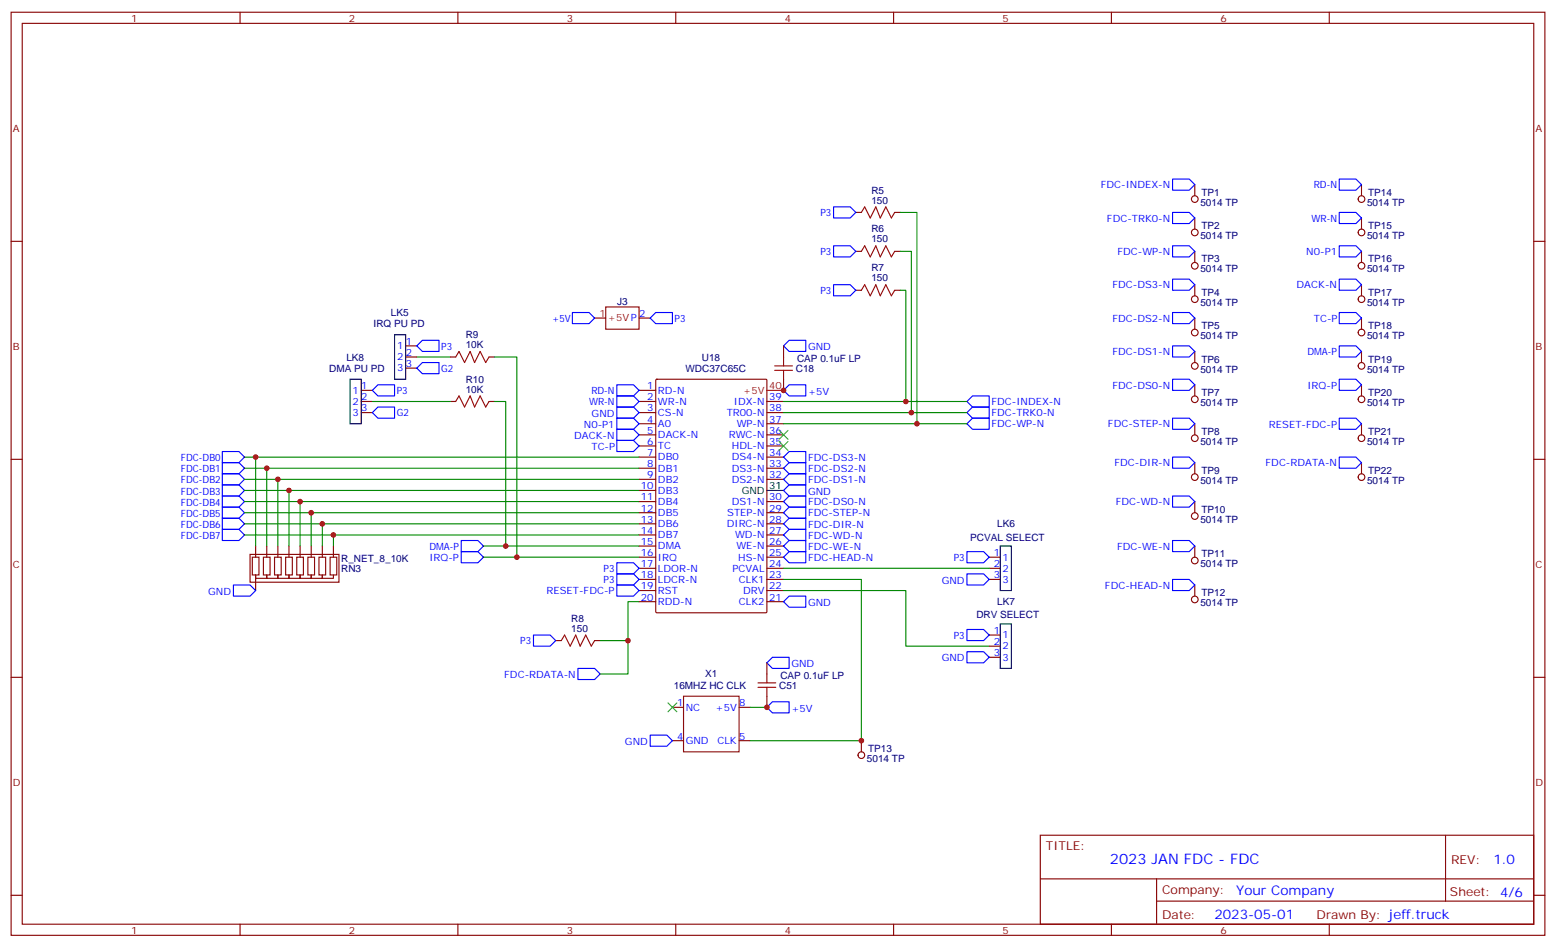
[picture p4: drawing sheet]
<svg xmlns="http://www.w3.org/2000/svg" width="494mm" height="300mm" viewBox="0 0 494 300" stroke-linecap="round" stroke-linejoin="round" font-family="sans-serif">
<g fill="none" stroke="#870000" stroke-width=".35">
<path d="M3.5 3.9h486.9v292.8h-486.9zM7.1 7.4h479.7v285.8h-479.7zM76.2 3.9v3.5M145.3 3.9v3.5M214.5 3.9v3.5M283.6 3.9v3.5M352.8 3.9v3.5M421.9 3.9v3.5M3.5 76.6h3.6M486.8 76.6h3.6M192.3 97.4h10.5v7h-10.5zM188.7 100.9h3.6"/>
<path d="M202.8 100.9h3.6M248.7 109.7v3.5M202.8 123.8h5.3M202.8 127.4h5.3M202.8 130.9h5.3M202.8 134.4h5.3M202.8 137.9h5.3M208.2 120.5l.3-.2h34.6l.3 .2v73.5l-.2 .3-34.7 .1-.3-.2zM243.4 127.4h5.3M243.4 130.9h5.3M243.4 134.4h5.3M243.4 137.9h5.3"/>
<path d="M248.7 120.3v3.5M3.5 145.7h3.6M202.8 141.5h5.3M202.8 145h5.3M202.8 148.5h5.3M202.8 152h5.3M202.8 155.6h5.3M202.8 159.1h5.3M243.4 141.5h5.3M243.4 145h5.3M243.4 148.5h5.3M243.4 152h5.3"/>
<path d="M243.4 159.1h5.3M486.8 145.7h3.6M202.8 162.6h5.3M202.8 166.2h5.3M202.8 169.7h5.3M202.8 173.2h5.3M202.8 176.7h5.3M243.4 162.6h5.3M243.4 166.2h5.3M243.4 169.7h5.3M243.4 173.2h5.3M243.4 176.7h5.3"/>
<path d="M202.8 180.3h5.3M202.8 183.8h5.3M202.8 187.3h5.3M202.8 190.9h5.3M243.4 180.3h5.3M243.4 183.8h5.3M243.4 187.3h5.3M243.4 190.9h5.3M3.5 214.8h3.6M243.4 210.3v3.5M486.8 214.8h3.6M213.4 224.4h3.6"/>
<path d="M213.4 234.9h3.6M234.6 224.4h3.5M234.6 234.9h3.5M243.4 220.8v3.6M330.2 264.9h156.6v28.3h-156.6zM330.2 278.8h156.5M367.1 278.8v14.1M458.8 265v20.8M3.5 284h3.6M76.2 293.2v3.5M145.3 293.2v3.5M214.5 293.2v3.5"/>
<path d="M283.6 293.2v3.5M352.8 293.2v3.5M367.1 285.8h119.6M421.9 293.2v3.5M486.8 284h3.6"/>
</g>
<path d="M243.4 155.6h5.3" fill="none" stroke="#000" stroke-width=".35"/>
<path d="M243.4 123.8h5.3" fill="none" stroke="#f00" stroke-width=".35"/>
<g fill="none" stroke="#00f" stroke-width=".35">
<path d="M181.7 99.1h5.3l1.7 1.8-1.7 1.8h-5.3zM208.1 99.1h5.3v3.6h-5.3l-1.7-1.8zM250.5 107.9h5.3v3.6h-5.3l-1.8-1.8zM195.8 136.2h5.3l1.7 1.7-1.7 1.8h-5.3zM195.8 139.7h5.3l1.7 1.8-1.7 1.7h-5.3zM195.8 125.6h5.3l1.7 1.8-1.7 1.7h-5.3zM195.8 122.1h5.3l1.7 1.7-1.7 1.8h-5.3zM195.8 132.6h5.3l1.7 1.8-1.7 1.8h-5.3zM250.5 122.1h5.3v3.5h-5.3l-1.8-1.8zM308.7 125.6h5.3v3.5h-5.3l-1.8-1.7zM308.7 129.1h5.3v3.5h-5.3l-1.8-1.7zM308.7 132.6h5.3v3.6h-5.3l-1.8-1.8z"/>
<path d="M70.6 143.2h5.2l1.8 1.8-1.8 1.8h-5.2zM70.6 146.8h5.2l1.8 1.7-1.8 1.8h-5.2zM70.6 150.3h5.2l1.8 1.7-1.8 1.8h-5.2zM70.6 153.8h5.2l1.8 1.8-1.8 1.7h-5.2zM70.6 157.3h5.2l1.8 1.8-1.8 1.8h-5.2zM250.5 153.8h5.3v3.5h-5.3l-1.8-1.7zM250.5 157.3h5.3v3.6h-5.3l-1.8-1.8zM250.5 150.3h5.3v3.5h-5.3l-1.8-1.8zM250.5 146.8h5.3v3.5h-5.3l-1.8-1.8zM250.5 143.2h5.3v3.6h-5.3l-1.8-1.8zM70.6 160.9h5.2l1.8 1.7-1.8 1.8h-5.2zM70.6 164.4h5.2l1.8 1.8-1.8 1.7h-5.2z"/>
<path d="M70.6 167.9h5.2l1.8 1.8-1.8 1.7h-5.2zM146.4 171.4h5.3l1.8 1.8-1.8 1.8h-5.3zM146.4 175h5.3l1.8 1.7-1.8 1.8h-5.3zM195.8 178.5h5.3l1.7 1.8-1.7 1.7h-5.3zM250.5 160.9h5.3v3.5h-5.3l-1.8-1.8zM250.5 164.4h5.3v3.5h-5.3l-1.8-1.7zM250.5 175h5.3v3.5h-5.3l-1.8-1.8zM250.5 167.9h5.3v3.5h-5.3l-1.8-1.7zM250.5 171.4h5.3v3.6h-5.3l-1.8-1.8zM195.8 185.6h5.3l1.7 1.7-1.7 1.8h-5.3zM250.5 189.1h5.3v3.5h-5.3l-1.8-1.7zM245.2 208.5h5.3v3.5h-5.3l-1.8-1.7z"/>
<path d="M206.4 233.2h5.3l1.7 1.7-1.7 1.8h-5.3zM245.2 222.6h5.3v3.5h-5.3l-1.8-1.7z"/>
</g>
<path d="M245.9 116.1h5.6M245.9 117.5h5.6M248.7 113.2v2.9M248.7 117.5v2.8M240.6 216.6h5.6M240.6 218h5.6M243.4 213.8v2.8M243.4 218v2.8" fill="none" stroke="#a10000" stroke-width=".35"/>
<path d="M77.6 145h125.2M77.6 148.5h125.2M77.6 152h125.2M77.6 155.6h125.2M77.6 159.1h125.2M77.6 162.6h125.2M77.6 166.2h125.2M77.6 169.7h125.2M248.7 183.8h24.7v51.1h-35.3M238.1 224.4h5.3" fill="none" stroke="#008700" stroke-width=".35"/>
<path d="M217 220.8h17.6v17.7h-17.6z" fill="none" stroke="#630" stroke-width=".35"/>
<path d="M212 223l2.8 2.8M214.8 223l-2.8 2.8" fill="none" stroke="#3c3" stroke-width=".35"/>
<g fill="#850000" stroke="#850000" stroke-width=".35">
<circle cx="81.1" cy="183.4" r=".35"/>
<circle cx="84.7" cy="183.4" r=".35"/>
<circle cx="88.2" cy="183.4" r=".35"/>
<circle cx="91.7" cy="183.4" r=".35"/>
<circle cx="95.3" cy="183.4" r=".35"/>
<circle cx="98.8" cy="183.4" r=".35"/>
<circle cx="102.3" cy="183.4" r=".35"/>
</g>
<path d="M79.4 175.9h28.2v8.8h-28.2z" fill="#fff" stroke="#850000" stroke-width=".35"/>
<g fill="none" stroke="#850000" stroke-width=".35">
<path d="M379.2 58.6v3.5M432.2 58.6v3.5M379.2 69.1v3.6M379.2 79.7v3.6M432.2 69.1v3.6M432.2 79.7v3.6M378.2 84.3a1.06 1.06 0 0 1 1.5-1 1.06 1.06 0 0 1 .2 1.8 1.06 1.06 0 0 1-1.7-.5v-.3M379.2 90.3v3.5M431.1 84.3a1.06 1.06 0 0 1 1.5-1 1.06 1.06 0 0 1 .3 1.8 1.06 1.06 0 0 1-1.8-.5v-.3M432.2 90.3v3.5M379.2 100.9v3.5M379.2 111.5v3.5"/>
<path d="M432.2 100.9v3.5M432.2 111.5v3.5M379.2 122.1v3.5M379.2 134.4v3.5M432.2 122.1v3.5M432.2 134.4v3.5M379.2 146.8v3.5M379.2 159.1v3.5M432.2 146.8v3.5M80.1 176.7h2.1v5.7h-2.1zM81.1 173.2v3.5M83.6 176.7h2.1v5.7h-2.1z"/>
<path d="M84.7 173.2v3.5M87.1 176.7h2.2v5.7h-2.2zM88.2 173.2v3.5M90.7 176.7h2.1v5.7h-2.1zM91.7 173.2v3.5M94.2 176.7h2.1v5.7h-2.1zM95.2 173.2v3.5M97.7 176.7h2.1v5.7h-2.1zM98.8 173.2v3.5M101.2 176.7h2.2v5.7h-2.2zM102.3 173.2v3.5M104.8 176.7h2.1v5.7h-2.1z"/>
<path d="M105.8 173.2v3.5M379.2 173.2v3.5M105.8 182.4v1h-3.5v-1v1h-3.5v-1v1h-3.6v-1v1h-3.5v-1v1h-3.5v-1v1h-3.5v-1v1h-3.6v-1v4.9M379.2 185.6v3.5M273.4 234.9v3.6"/>
<circle cx="379.2" cy="63.1" r="1.06"/>
<circle cx="379.2" cy="73.7" r="1.06"/>
<circle cx="432.2" cy="73.7" r="1.06"/>
<circle cx="432.2" cy="63.1" r="1.06"/>
<circle cx="379.2" cy="94.9" r="1.06"/>
<circle cx="432.2" cy="94.9" r="1.06"/>
<circle cx="379.2" cy="116.1" r="1.06"/>
<circle cx="379.2" cy="105.5" r="1.06"/>
<circle cx="432.2" cy="105.5" r="1.06"/>
<circle cx="432.2" cy="116.1" r="1.06"/>
<circle cx="379.2" cy="126.6" r="1.06"/>
<circle cx="379.2" cy="139" r="1.06"/>
<circle cx="432.2" cy="126.6" r="1.06"/>
<circle cx="432.2" cy="139" r="1.06"/>
<circle cx="379.2" cy="151.3" r="1.06"/>
<circle cx="432.2" cy="151.3" r="1.06"/>
<circle cx="379.2" cy="177.8" r="1.06"/>
<circle cx="379.2" cy="163.7" r="1.06"/>
<circle cx="379.2" cy="190.1" r="1.06"/>
<circle cx="273.4" cy="239.5" r="1.06"/>
</g>
<g fill="none" stroke="#00f" stroke-width=".35">
<path d="M372.2 56.8h5.3l1.7 1.8-1.7 1.7h-5.3zM425.1 56.8h5.3l1.8 1.8-1.8 1.7h-5.3zM264.6 65.6h5.3l1.7 1.8-1.7 1.7h-5.3zM264.6 78h5.3l1.7 1.7-1.7 1.8h-5.3zM372.2 67.4h5.3l1.7 1.7-1.7 1.8h-5.3zM372.2 78h5.3l1.7 1.7-1.7 1.8h-5.3zM425.1 67.4h5.3l1.8 1.7-1.8 1.8h-5.3zM425.1 78h5.3l1.8 1.7-1.8 1.8h-5.3zM264.6 90.3h5.3l1.7 1.8-1.7 1.7h-5.3zM372.2 88.5h5.3l1.7 1.8-1.7 1.8h-5.3zM372.2 99.1h5.3l1.7 1.8-1.7 1.8h-5.3zM425.1 88.5h5.3l1.8 1.8-1.8 1.8h-5.3z"/>
<path d="M425.1 99.1h5.3l1.8 1.8-1.8 1.8h-5.3zM134.1 107.9h5.2v3.6h-5.2l-1.8-1.8zM134.1 115h5.2v3.5h-5.2l-1.8-1.7zM372.2 109.7h5.3l1.7 1.8-1.7 1.7h-5.3zM425.1 109.7h5.3l1.8 1.8-1.8 1.7h-5.3zM119.9 122.1h5.3v3.5h-5.3l-1.7-1.8zM119.9 129.1h5.3v3.5h-5.3l-1.7-1.7zM195.8 129.1h5.3l1.7 1.8-1.7 1.7h-5.3zM372.2 120.3h5.3l1.7 1.8-1.7 1.7h-5.3zM372.2 132.6h5.3l1.7 1.8-1.7 1.8h-5.3zM425.1 120.3h5.3l1.8 1.8-1.8 1.7h-5.3zM425.1 132.6h5.3l1.8 1.8-1.8 1.8h-5.3z"/>
<path d="M372.2 145h5.3l1.7 1.8-1.7 1.7h-5.3zM372.2 157.3h5.3l1.7 1.8-1.7 1.8h-5.3zM425.1 145h5.3l1.8 1.8-1.8 1.7h-5.3zM306.9 175h5.3l1.8 1.7-1.8 1.8h-5.3zM372.2 171.4h5.3l1.7 1.8-1.7 1.8h-5.3zM74.1 185.6h5.3l1.7 1.7-1.7 1.8h-5.3zM195.8 182h5.3l1.7 1.8-1.7 1.8h-5.3zM306.9 182h5.3l1.8 1.8-1.8 1.8h-5.3zM306.9 199.7h5.3l1.8 1.7-1.8 1.8h-5.3zM372.2 183.8h5.3l1.7 1.8-1.7 1.7h-5.3zM169.3 201.4h5.3l1.8 1.8-1.8 1.8h-5.3zM183.4 212h5.3l1.8 1.8-1.8 1.7h-5.3z"/>
<path d="M306.9 206.7h5.3l1.8 1.8-1.8 1.8h-5.3z"/>
</g>
<g fill="none" stroke="#008700" stroke-width=".35">
<path d="M285.8 79.7h3.5v51.2M285.8 67.4h5.2v67M285.8 92.1h1.7v35.3M132.3 113.2h10.6M157 113.2h7v63.5M118.2 127.4h24.7M157 127.4h3.5v45.8M248.7 127.4h58.2M248.7 130.9h58.2M248.7 134.4h58.2M81.1 145v28.2M84.7 148.5v24.7"/>
<path d="M88.2 152v21.2M91.7 155.6v17.6M95.2 159.1v14.1M98.8 162.6v10.6M102.3 166.2v7M105.8 169.7v3.5M153.5 173.2h49.3M153.5 176.7h49.3M202.8 190.9h-3.5v22.9h-8.8M248.7 187.3h38.8v17.7h26.5M248.7 180.3h65.3M190.5 203.2h8.8"/>
</g>
<path d="M273.4 67.4l1.1-1.8 1.7 3.5 1.8-3.5 1.4 3.5 1.8-3.5 1.7 3.5 1.1-1.7M273.4 79.7l1.1-1.7 1.7 3.5 1.8-3.5 1.4 3.5 1.8-3.5 1.7 3.5 1.1-1.8M273.4 92.1l1.1-1.8 1.7 3.5 1.8-3.5 1.4 3.5 1.8-3.5 1.7 3.5 1.1-1.7M144.6 113.2l1.1-1.7 1.8 3.5 1.7-3.5 1.4 3.5 1.8-3.5 1.8 3.5 1-1.8M144.6 127.4l1.1-1.8 1.8 3.5 1.7-3.5 1.4 3.5 1.8-3.5 1.8 3.5 1-1.7M178.2 203.2l1-1.8 1.8 3.6 1.7-3.6 1.4 3.6 1.8-3.6 1.8 3.6 1-1.8" fill="none" stroke="#a10000" stroke-width=".35"/>
<g fill="none" stroke="#870000" stroke-width=".35">
<path d="M271.6 67.4h1.8M271.6 79.7h1.8M284 67.4h1.8M284 79.7h1.8M271.6 92.1h1.8M284 92.1h1.8M128.8 113.2h3.5M128.8 109.7h3.5M128.8 116.8h3.5M142.9 113.2h1.7M155.2 113.2h1.8M114.7 127.4h3.5"/>
<path d="M114.7 123.8h3.5M114.7 130.9h3.5M142.9 127.4h1.7M155.2 127.4h1.8M314 176.7h3.5M314 180.3h3.5M314 183.8h3.5M176.4 203.2h1.8M188.7 203.2h1.8M314 201.4h3.5M314 205h3.5M314 208.5h3.5"/>
</g>
<path d="M125.2 106.2h3.6v14.1h-3.6zM111.1 120.3h3.6v14.1h-3.6zM317.5 173.2h3.5v14.1h-3.5zM317.5 197.9h3.5v14.1h-3.5z" fill="none" stroke="#000" stroke-width=".35"/>
<path d="M247.3 136.5l2.8 2.8M250.1 136.5l-2.8 2.8M247.3 140.1l2.8 2.8M250.1 140.1l-2.8 2.8" fill="none" stroke="#3c3" stroke-width=".35"/>
<g fill="#c00">
<circle cx="248.7" cy="123.8" r=".88"/>
<circle cx="243.4" cy="224.4" r=".88"/>
<circle cx="287.5" cy="127.4" r=".88"/>
<circle cx="289.3" cy="130.9" r=".88"/>
<circle cx="291" cy="134.4" r=".88"/>
<circle cx="199.3" cy="203.2" r=".88"/>
<circle cx="81.1" cy="145" r=".88"/>
<circle cx="84.7" cy="148.5" r=".88"/>
<circle cx="88.2" cy="152" r=".88"/>
<circle cx="91.7" cy="155.6" r=".88"/>
<circle cx="95.3" cy="159.1" r=".88"/>
<circle cx="98.8" cy="162.6" r=".88"/>
<circle cx="102.3" cy="166.2" r=".88"/>
<circle cx="105.8" cy="169.7" r=".88"/>
<circle cx="160.5" cy="173.2" r=".88"/>
<circle cx="164" cy="176.7" r=".88"/>
<circle cx="273.4" cy="234.9" r=".88"/>
</g>
<text font-size="4.6" fill="#00f" x="352.3" y="274">2023 JAN FDC - FDC</text>
<g font-size="4.2" fill="#00f">
<text x="474" y="274.2">1.0</text>
<text x="392.4" y="283.8">Your Company</text>
<text x="385.5" y="291.6">2023-05-01</text>
</g>
<g font-size="3.9" fill="#800">
<text x="332" y="269.5">TITLE:</text>
<text x="460.6" y="274.2">REV:</text>
<text x="368.9" y="283.7">Company:</text>
<text x="460.2" y="284.3">Sheet: 4/6</text>
<text x="368.9" y="291.4">Date:</text>
<text x="417.9" y="291.5">Drawn By: jeff.truck</text>
</g>
<g font-size="3.2" fill="#800">
<text x="41.6" y="6.9">1</text>
<text x="110.8" y="6.9">2</text>
<text x="179.9" y="6.9">3</text>
<text x="249.1" y="6.9">4</text>
<text x="318.2" y="6.9">5</text>
<text x="387.3" y="6.9">6</text>
<text x="4.1" y="42">A</text>
<text x="487.4" y="42">A</text>
<text x="4.1" y="111.1">B</text>
<text x="487.4" y="111.1">B</text>
<text x="4.1" y="180.3">C</text>
<text x="487.4" y="180.3">C</text>
<text x="4.1" y="249.4">D</text>
<text x="487.4" y="249.4">D</text>
<text x="41.6" y="296.2">1</text>
<text x="110.8" y="296.2">2</text>
<text x="179.9" y="296.2">3</text>
<text x="249.1" y="296.2">4</text>
<text x="318.2" y="296.2">5</text>
<text x="387.3" y="296.2">6</text>
</g>
<g font-size="3.2" fill="#00f">
<text x="349.4" y="59.7">FDC-INDEX-N</text>
<text x="417" y="59.7">RD-N</text>
<text x="260.4" y="68.6">P3</text>
<text x="351.4" y="70.3">FDC-TRK0-N</text>
<text x="416.3" y="70.3">WR-N</text>
<text x="260.4" y="80.9">P3</text>
<text x="354.7" y="80.9">FDC-WP-N</text>
<text x="414.6" y="80.9">N0-P1</text>
<text x="260.4" y="93.3">P3</text>
<text x="353.1" y="91.5">FDC-DS3-N</text>
<text x="411.6" y="91.5">DACK-N</text>
<text x="202.8" y="100.5">2</text>
<text x="175.3" y="102.2">+5V</text>
<text x="214.1" y="102.1">P3</text>
<text x="353.1" y="102.1">FDC-DS2-N</text>
<text x="417.1" y="102.2">TC-P</text>
<text x="126" y="110.8">1</text>
<text x="128.8" y="109.4">1</text>
<text x="128.8" y="112.9">2</text>
<text x="140.1" y="110.9">P3</text>
<text x="256.5" y="111">GND</text>
<text x="353.1" y="112.7">FDC-DS1-N</text>
<text x="415" y="112.7">DMA-P</text>
<text x="126" y="114.3">2</text>
<text x="126" y="117.8">3</text>
<text x="128.8" y="116.4">3</text>
<text x="140.1" y="118">G2</text>
<text x="111.9" y="124.9">1</text>
<text x="114.7" y="123.5">1</text>
<text x="125.9" y="125">P3</text>
<text x="187.7" y="125">RD-N</text>
<text x="205.4" y="123.5">1</text>
<text x="208.8" y="124.9">RD-N</text>
<text x="256.5" y="125.2">+5V</text>
<text x="353.1" y="123.2">FDC-DS0-N</text>
<text x="415" y="123.3">IRQ-P</text>
<text x="111.9" y="128.4">2</text>
<text x="111.9" y="131.9">3</text>
<text x="114.7" y="127">2</text>
<text x="114.7" y="130.5">3</text>
<text x="187" y="128.5">WR-N</text>
<text x="205.4" y="127">2</text>
<text x="205.4" y="130.5">3</text>
<text x="208.8" y="128.4">WR-N</text>
<text x="208.8" y="131.9">CS-N</text>
<text x="230.7" y="131.9">TR00-N</text>
<text x="232.9" y="128.4">IDX-N</text>
<text x="244.1" y="130.5">38</text>
<text x="244.1" y="127">39</text>
<text x="314.7" y="128.5">FDC-INDEX-N</text>
<text x="125.9" y="132.1">G2</text>
<text x="185.3" y="135.6">N0-P1</text>
<text x="187.8" y="132.2">GND</text>
<text x="205.4" y="134.1">4</text>
<text x="205.4" y="137.6">5</text>
<text x="208.8" y="135.5">A0</text>
<text x="233.8" y="135.5">WP-N</text>
<text x="244.1" y="137.6">36</text>
<text x="244.1" y="134.1">37</text>
<text x="314.7" y="132.1">FDC-TRK0-N</text>
<text x="314.7" y="135.6">FDC-WP-N</text>
<text x="351.7" y="135.6">FDC-STEP-N</text>
<text x="402.8" y="135.6">RESET-FDC-P</text>
<text x="182.2" y="139.1">DACK-N</text>
<text x="187.8" y="142.8">TC-P</text>
<text x="205.4" y="141.1">6</text>
<text x="208.8" y="139">DACK-N</text>
<text x="208.8" y="142.5">TC</text>
<text x="231.3" y="139">RWC-N</text>
<text x="232.3" y="142.5">HDL-N</text>
<text x="244.1" y="141.1">35</text>
<text x="57.4" y="146.3">FDC-DB0</text>
<text x="57.4" y="149.8">FDC-DB1</text>
<text x="205.4" y="144.6">7</text>
<text x="205.4" y="148.2">8</text>
<text x="208.8" y="146">DB0</text>
<text x="208.8" y="149.6">DB1</text>
<text x="232.3" y="149.6">DS3-N</text>
<text x="232.3" y="146">DS4-N</text>
<text x="244.1" y="148.2">33</text>
<text x="244.1" y="144.6">34</text>
<text x="256.5" y="149.7">FDC-DS2-N</text>
<text x="256.5" y="146.2">FDC-DS3-N</text>
<text x="353.7" y="147.9">FDC-DIR-N</text>
<text x="401.7" y="147.9">FDC-RDATA-N</text>
<text x="57.4" y="153.3">FDC-DB2</text>
<text x="203.4" y="155.2">10</text>
<text x="205.4" y="151.7">9</text>
<text x="208.8" y="153.1">DB2</text>
<text x="232.3" y="153.1">DS2-N</text>
<text x="244.1" y="151.7">32</text>
<text x="256.5" y="153.2">FDC-DS1-N</text>
<text x="57.4" y="156.9">FDC-DB3</text>
<text x="57.4" y="160.4">FDC-DB4</text>
<text x="203.4" y="158.7">11</text>
<text x="208.8" y="156.6">DB3</text>
<text x="208.8" y="160.2">DB4</text>
<text x="232.3" y="160.2">DS1-N</text>
<text x="244.1" y="158.7">30</text>
<text x="256.5" y="160.3">FDC-DS0-N</text>
<text x="256.5" y="156.9">GND</text>
<text x="354.2" y="160.3">FDC-WD-N</text>
<text x="57.4" y="163.9">FDC-DB5</text>
<text x="57.4" y="167.5">FDC-DB6</text>
<text x="203.4" y="162.3">12</text>
<text x="203.4" y="165.8">13</text>
<text x="208.8" y="163.7">DB5</text>
<text x="208.8" y="167.2">DB6</text>
<text x="230.7" y="167.2">DIRC-N</text>
<text x="230.9" y="163.7">STEP-N</text>
<text x="244.1" y="165.8">28</text>
<text x="244.1" y="162.3">29</text>
<text x="256.5" y="163.8">FDC-STEP-N</text>
<text x="256.5" y="167.3">FDC-DIR-N</text>
<text x="57.4" y="171">FDC-DB7</text>
<text x="203.4" y="169.3">14</text>
<text x="203.4" y="172.9">15</text>
<text x="208.8" y="170.7">DB7</text>
<text x="233.3" y="170.7">WD-N</text>
<text x="244.1" y="172.9">26</text>
<text x="244.1" y="169.3">27</text>
<text x="256.5" y="170.9">FDC-WD-N</text>
<text x="136.3" y="174.4">DMA-P</text>
<text x="136.3" y="178">IRQ-P</text>
<text x="203.4" y="176.4">16</text>
<text x="203.4" y="179.9">17</text>
<text x="208.8" y="174.3">DMA</text>
<text x="208.8" y="177.8">IRQ</text>
<text x="233.8" y="174.3">WE-N</text>
<text x="234.3" y="177.8">HS-N</text>
<text x="244.1" y="179.9">24</text>
<text x="244.1" y="176.4">25</text>
<text x="256.5" y="177.9">FDC-HEAD-N</text>
<text x="256.5" y="174.4">FDC-WE-N</text>
<text x="302.7" y="178">P3</text>
<text x="315.5" y="176.4">1</text>
<text x="315.5" y="179.9">2</text>
<text x="318.2" y="177.8">1</text>
<text x="354.6" y="174.4">FDC-WE-N</text>
<text x="191.6" y="181.5">P3</text>
<text x="191.6" y="185">P3</text>
<text x="203.4" y="183.4">18</text>
<text x="208.8" y="181.3">LDOR-N</text>
<text x="208.8" y="184.9">LDCR-N</text>
<text x="232.5" y="181.3">PCVAL</text>
<text x="234.5" y="184.9">CLK1</text>
<text x="244.1" y="183.4">23</text>
<text x="298.9" y="185.1">GND</text>
<text x="315.5" y="183.4">3</text>
<text x="318.2" y="181.3">2</text>
<text x="318.2" y="184.9">3</text>
<text x="66.1" y="188.6">GND</text>
<text x="173.5" y="188.5">RESET-FDC-P</text>
<text x="203.4" y="187">19</text>
<text x="203.4" y="190.5">20</text>
<text x="208.8" y="188.4">RST</text>
<text x="208.8" y="191.9">RDD-N</text>
<text x="234.5" y="191.9">CLK2</text>
<text x="235.9" y="188.4">DRV</text>
<text x="244.1" y="190.5">21</text>
<text x="244.1" y="187">22</text>
<text x="350.7" y="186.7">FDC-HEAD-N</text>
<text x="256.5" y="192.1">GND</text>
<text x="302.7" y="202.7">P3</text>
<text x="315.5" y="201.1">1</text>
<text x="318.2" y="202.5">1</text>
<text x="165.1" y="204.4">P3</text>
<text x="298.9" y="209.8">GND</text>
<text x="315.5" y="204.6">2</text>
<text x="315.5" y="208.1">3</text>
<text x="318.2" y="206">2</text>
<text x="318.2" y="209.5">3</text>
<text x="160.1" y="215">FDC-RDATA-N</text>
<text x="251.2" y="211.5">GND</text>
<text x="214.9" y="224">1</text>
<text x="217.7" y="225.4">NC</text>
<text x="227.1" y="225.4">+5V</text>
<text x="234.6" y="224">8</text>
<text x="251.2" y="225.7">+5V</text>
<text x="198.4" y="236.2">GND</text>
<text x="214.9" y="234.6">4</text>
<text x="217.7" y="236">GND</text>
<text x="227.7" y="236">CLK</text>
<text x="234.6" y="234.6">5</text>
</g>
<g font-size="3.2" fill="#000080">
<text x="276.6" y="64.6">150</text>
<text x="276.6" y="61.4">R5</text>
<text x="381" y="65.3">5014 TP</text>
<text x="381.4" y="62.1">TP1</text>
<text x="433.9" y="65.3">5014 TP</text>
<text x="434.3" y="62.1">TP14</text>
<text x="276.6" y="76.9">150</text>
<text x="276.6" y="73.7">R6</text>
<text x="381" y="75.8">5014 TP</text>
<text x="381.4" y="72.7">TP2</text>
<text x="433.9" y="75.8">5014 TP</text>
<text x="434.3" y="72.7">TP15</text>
<text x="381.4" y="83.3">TP3</text>
<text x="434.3" y="83.3">TP16</text>
<text x="276.6" y="89.3">150</text>
<text x="276.6" y="86.1">R7</text>
<text x="381" y="86.4">5014 TP</text>
<text x="433.9" y="86.4">5014 TP</text>
<text x="381.4" y="93.8">TP4</text>
<text x="434.3" y="93.8">TP17</text>
<text x="124.1" y="100.3">LK5</text>
<text x="195.9" y="96.7">J3</text>
<text x="381" y="97">5014 TP</text>
<text x="433.9" y="97">5014 TP</text>
<text x="118.6" y="103.8">IRQ PU PD</text>
<text x="147.8" y="107.2">R9</text>
<text x="381" y="107.6">5014 TP</text>
<text x="381.4" y="104.4">TP5</text>
<text x="433.9" y="107.6">5014 TP</text>
<text x="434.3" y="104.4">TP18</text>
<text x="147.8" y="110.4">10K</text>
<text x="104.5" y="117.9">DMA PU PD</text>
<text x="110" y="114.4">LK8</text>
<text x="217.6" y="117.9">WDC37C65C</text>
<text x="222.8" y="114.4">U18</text>
<text x="252.6" y="117.9">C18</text>
<text x="253" y="114.9">CAP 0.1uF LP</text>
<text x="381" y="118.2">5014 TP</text>
<text x="381.4" y="115">TP6</text>
<text x="433.9" y="118.2">5014 TP</text>
<text x="434.3" y="115">TP19</text>
<text x="147.8" y="124.5">10K</text>
<text x="147.8" y="121.4">R10</text>
<text x="381.4" y="125.6">TP7</text>
<text x="434.3" y="125.6">TP20</text>
<text x="381" y="128.8">5014 TP</text>
<text x="433.9" y="128.8">5014 TP</text>
<text x="381.4" y="137.9">TP8</text>
<text x="434.3" y="137.9">TP21</text>
<text x="381" y="141.1">5014 TP</text>
<text x="433.9" y="141.1">5014 TP</text>
<text x="381" y="153.5">5014 TP</text>
<text x="381.4" y="150.3">TP9</text>
<text x="433.9" y="153.5">5014 TP</text>
<text x="434.3" y="150.3">TP22</text>
<text x="316.5" y="167.3">LK6</text>
<text x="381" y="165.8">5014 TP</text>
<text x="381.4" y="162.6">TP10</text>
<text x="308" y="171.4">PCVAL SELECT</text>
<text x="108.3" y="178.4">R_NET_8_10K</text>
<text x="381" y="179.9">5014 TP</text>
<text x="381.4" y="176.7">TP11</text>
<text x="108.3" y="181.6">RN3</text>
<text x="316.5" y="192">LK7</text>
<text x="381.4" y="189.1">TP12</text>
<text x="181.3" y="197.2">R8</text>
<text x="309.9" y="196.1">DRV SELECT</text>
<text x="381" y="192.3">5014 TP</text>
<text x="181.3" y="200.4">150</text>
<text x="223.8" y="214.9">X1</text>
<text x="247.7" y="215.5">CAP 0.1uF LP</text>
<text x="213.9" y="218.4">16MHZ HC CLK</text>
<text x="247.3" y="218.4">C51</text>
<text x="275.5" y="238.5">TP13</text>
<text x="275.2" y="241.6">5014 TP</text>
</g>
<g font-size="3.2" fill="#f00">
<text x="190.2" y="100.5">1</text>
<text x="193" y="102">+5VP</text>
<text x="235.9" y="124.9">+5V</text>
<text x="244.1" y="123.5">40</text>
</g>
<g font-size="3.2">
<text x="244.1" y="155.2">31</text>
<text x="235.4" y="156.6">GND</text>
</g>
</svg>
